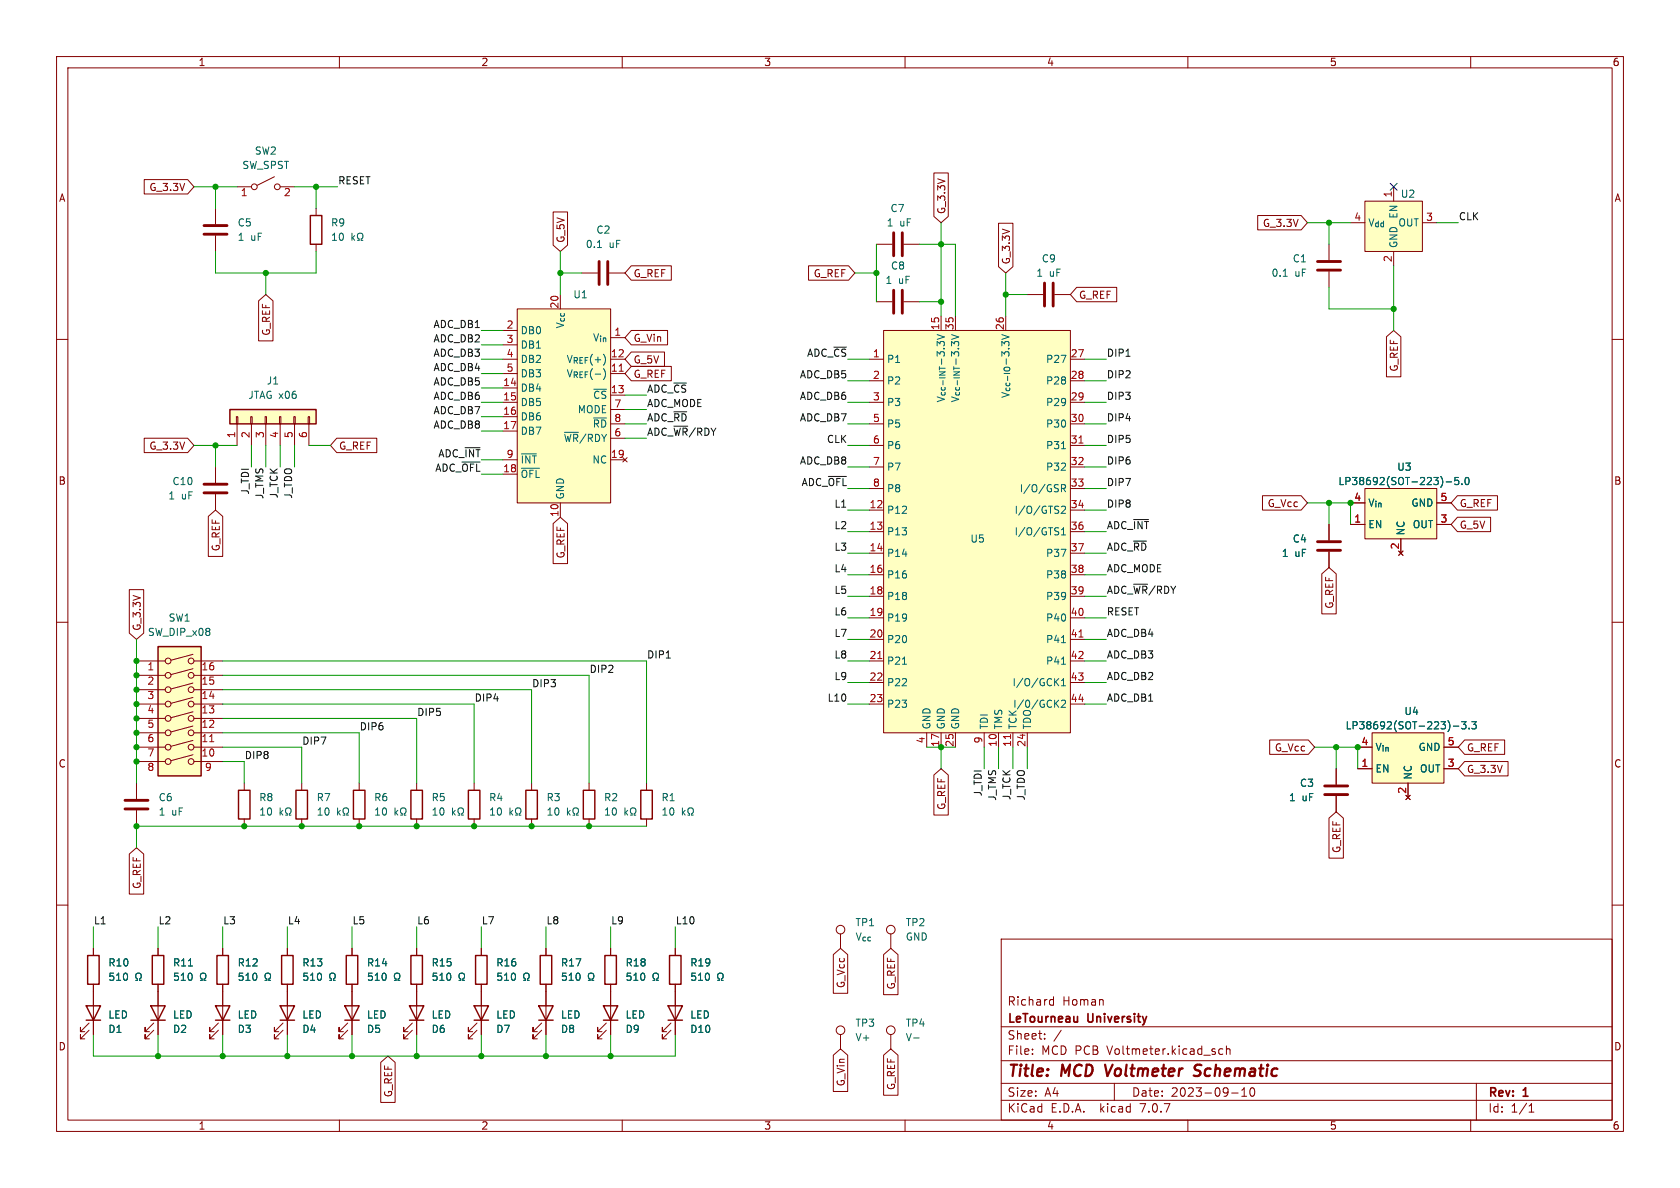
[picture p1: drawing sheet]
<svg xmlns="http://www.w3.org/2000/svg" width="297mm" height="210mm" viewBox="0 0 297 210" stroke-linecap="round" stroke-linejoin="round" font-family="sans-serif">
<g fill="none" stroke="#840000" stroke-width=".18">
<path d="M10 10h277v190h-277zM12 12h273v186h-273zM60 10v2M110 10v2M160 10v2M210 10v2M260 10v2M25.5 31.7h7.7l1.1 1.3-1.1 1.3h-7.7zM38.1 36.8v2.8M41.9 33h2.5M48.5 31.2l-3 1.6M49.5 33h2.6"/>
<path d="M55.9 36.8v1.3M97.8 37.5h2.5v5.8l-1.2 1.2-1.3-1.2zM165.1 30.6h2.5v7.7l-1.2 1.1-1.3-1.1zM176.5 39.5h2.6v7.6l-1.3 1.2-1.3-1.2zM222.3 38.1h7.7l1.1 1.3-1.1 1.2h-7.7zM238.8 39.4h2.5M241.3 35.6h10.2v8.9h-10.2zM246.4 33v2.6M251.5 39.4h2.5M10 60h2M38.1 41.7v2.8M45.7 53.2l1.3-1.1 1.3 1.1v7.1h-2.6z"/>
<path d="M55.9 43.2v1.3M88.9 58.4h2.5M91.4 54.6h16.5v34.3h-16.5zM99.1 52.1v2.5M102.9 48.3h2.8M107.7 48.3h2.8M107.9 59.7h2.6M111.6 58.4h6.4v2.6h-6.4l-1.1-1.3zM111.6 47h7.1v2.5h-7.1l-1.1-1.2zM142.9 47h7.1l1.1 1.3-1.1 1.2h-7.1zM154.9 43.2h2.8M154.9 53.3h2.8"/>
<path d="M156.2 58.4h33v71.1h-33zM159.8 43.2h2.8M159.8 53.3h2.8M166.4 55.9v2.5M168.9 55.9v2.5M177.8 55.9v2.5M181.6 52.1h2.8M186.4 52.1h2.8M190.3 50.8h7.1v2.5h-7.1l-1.1-1.2zM234.9 43.2v2.8M234.9 48v2.8M245.1 59.5l1.3-1.1 1.3 1.1v7.1h-2.6z"/>
<path d="M246.4 44.5v2.5M285 60h2M25.5 77.5h7.7l1.1 1.2-1.1 1.3h-7.7zM41.8 73.7h.2v1.2h-.2zM41.9 74.9v3.8M44.3 73.7h.3v1.2h-.3zM44.4 74.9v3.8M46.9 73.7h.2v1.2h-.2zM47 74.9v3.8M49.4 73.7h.3v1.2h-.3zM49.5 74.9v3.8M51.9 73.7h.3v1.2h-.3z"/>
<path d="M52.1 74.9v3.8M54.5 73.7h.2v1.2h-.2zM54.6 74.9v3.8M59.5 77.5h7.1v2.5h-7.1l-1.1-1.3zM88.9 63.5h2.5M88.9 71.1h2.5M88.9 66h2.5M88.9 68.6h2.5M88.9 73.7h2.5M88.9 76.2h2.5M88.9 61h2.5M107.9 63.5h2.6"/>
<path d="M107.9 74.9h2.6M107.9 66h2.6M107.9 69.9h2.6M107.9 77.5h2.6M107.9 72.4h2.6M111.6 64.8h7.1v2.5h-7.1l-1.1-1.3zM111.6 62.2h5.9v2.6h-5.9l-1.1-1.3zM153.7 63.5h2.5M153.7 67.3h2.5M153.7 71.1h2.5M153.7 74.9h2.5M153.7 78.7h2.5"/>
<path d="M189.2 63.5h2.6M189.2 67.3h2.6M189.2 71.1h2.6M189.2 74.9h2.6M189.2 78.7h2.6M36.8 91.3l1.3-1.1 1.3 1.1v7.1h-2.6zM38.1 82.6v2.7M38.1 87.4v2.8M88.9 83.8h2.5M88.9 81.3h2.5M97.8 92.6l1.3-1.2 1.2 1.2v7h-2.5zM99.1 88.9v2.5"/>
<path d="M107.9 81.3h2.6M110.1 80.9l.8 .8M110.9 80.9l-.8 .8M153.7 90.2h2.5M153.7 94h2.5M153.7 97.8h2.5M153.7 82.6h2.5M153.7 86.4h2.5M189.2 90.2h2.6M189.2 94h2.6M189.2 97.8h2.6M189.2 82.6h2.6"/>
<path d="M189.2 86.4h2.6M223.2 87.6h6.8l1.1 1.3-1.1 1.3h-6.8zM234.9 92.7v2.8M234.9 97.5v2.8M238.8 92.7h2.5M238.8 88.9h2.5M241.3 86.4h12.7v8.9h-12.7zM247.3 97.4l.7 .8M247.6 95.3v2.5M248 97.4l-.7 .8M254 92.7h2.5M254 88.9h2.5"/>
<path d="M257.7 87.6h7v2.6h-7l-1.2-1.3zM257.7 91.4h5.8v2.6h-5.8l-1.2-1.3zM10 110h2M22.9 104.2h2.5v7.7l-1.3 1.1-1.2-1.1zM24.1 116.8h5.1M24.1 119.4h5.1M34.1 118.2l-3.9 1.1M34.1 115.7l-3.9 1M34.3 116.8h5.1M34.3 119.4h5.1M153.7 116.8h2.5M153.7 101.6h2.5"/>
<path d="M153.7 105.4h2.5M153.7 109.2h2.5M153.7 113h2.5M189.2 116.8h2.6M189.2 101.6h2.6M189.2 105.4h2.6M189.2 109.2h2.6M189.2 113h2.6M233.7 101.4l1.2-1.1 1.3 1.1v7.1h-2.5zM285 110h2M24.1 132.1h5.1M24.1 129.5h5.1"/>
<path d="M24.1 127h5.1M24.1 124.5h5.1M24.1 121.9h5.1M24.1 134.6h5.1M24.1 138.4v2.8M34.1 133.4l-3.9 1.1M34.1 130.9l-3.9 1M34.1 128.3l-3.9 1.1M34.1 125.8l-3.9 1.1M34.1 123.3l-3.9 1M34.1 120.8l-3.9 1M34.3 132.1h5.1"/>
<path d="M34.3 129.5h5.1M34.3 127h5.1M34.3 124.5h5.1M34.3 121.9h5.1M34.3 134.6h5.1M43.2 138.4v1.3M53.3 138.4v1.3M63.5 138.4v1.3M73.7 138.4v1.3M83.8 138.4v1.3M94 138.4v1.3M104.1 138.4v1.3"/>
<path d="M114.3 138.4v1.3M153.7 124.5h2.5M153.7 120.7h2.5M163.8 129.5v2.6M165.1 137l1.3-1.1 1.2 1.1v7.1h-2.5zM166.4 129.5v2.6M168.9 129.5v2.6M174 129.5v2.6M176.5 129.5v2.6M179.1 129.5v2.6M181.6 129.5v2.6M189.2 124.5h2.6"/>
<path d="M189.2 120.7h2.6M224.5 130.8h6.8l1.1 1.3-1.1 1.3h-6.8zM236.2 135.9v2.8M240 132.1h2.6M240 135.9h2.6M242.6 129.5h12.7v8.9h-12.7zM248.9 138.4v2.6M255.3 132.1h2.5M255.3 135.9h2.5M258.9 134.6h7.7v2.6h-7.7l-1.1-1.3zM258.9 130.8h7.1v2.6h-7.1l-1.1-1.3zM10 160h2"/>
<path d="M22.9 151l1.2-1.1 1.3 1.1v7.1h-2.5zM24.1 143.3v2.8M43.2 144.8v1.3M53.3 144.8v1.3M63.5 144.8v1.3M73.7 144.8v1.3M83.8 144.8v1.3M94 144.8v1.3M104.1 144.8v1.3M114.3 144.8v1.3M234.9 144.6l1.3-1.1 1.3 1.1v7.1h-2.6zM236.2 140.7v2.8"/>
<path d="M248.5 140.6l.8 .8M249.3 140.6l-.8 .8M285 160h2M16.5 167.6v1.3M16.5 174v8.9M27.9 167.6v1.3M27.9 174v8.9M39.4 167.6v1.3M39.4 174v8.9M50.8 167.6v1.3M50.8 174v8.9M62.2 167.6v1.3"/>
<path d="M62.2 174v8.9M73.7 167.6v1.3M73.7 174v8.9M85.1 167.6v1.3M85.1 174v8.9M96.5 167.6v1.3M96.5 174v8.9M107.9 167.6v1.3M107.9 174v8.9M119.4 167.6v1.3M119.4 174v8.9M147.3 168.8l1.3-1.2 1.3 1.2v6.8h-2.6z"/>
<path d="M148.6 165.1v2.5M156.2 168.8l1.3-1.2 1.3 1.2v7h-2.6zM157.5 165.1v2.5M177 166h108v32h-108zM185.7 177.6h.5M185.7 176.8h.5M186.2 176.2v1.5M15.7 182.1l-1.5 1.5v-.7v.7h.8M15.7 180.8l-1.5 1.6v-.8v.8h.8M27.2 182.1l-1.5 1.5v-.7v.7h.7M27.2 180.8l-1.5 1.6v-.8v.8h.7M38.6 182.1l-1.5 1.5v-.7v.7h.7"/>
<path d="M38.6 180.8l-1.5 1.6v-.8v.8h.7M50 182.1l-1.5 1.5v-.7v.7h.8M50 180.8l-1.5 1.6v-.8v.8h.8M60 198v2M61.5 182.1l-1.6 1.5v-.7v.7h.8M61.5 180.8l-1.6 1.6v-.8v.8h.8M67.3 187.8l1.3-1.1 1.3 1.1v7.1h-2.6zM72.9 182.1l-1.5 1.5v-.7v.7h.7M72.9 180.8l-1.5 1.6v-.8v.8h.7M84.3 182.1l-1.5 1.5v-.7v.7h.8M84.3 180.8l-1.5 1.6v-.8v.8h.8M95.8 182.1l-1.6 1.5v-.7v.7h.8"/>
<path d="M95.8 180.8l-1.6 1.6v-.8v.8h.8M107.2 182.1l-1.5 1.5v-.7v.7h.7M107.2 180.8l-1.5 1.6v-.8v.8h.7M110 198v2M118.6 182.1l-1.5 1.5v-.7v.7h.8M118.6 180.8l-1.5 1.6v-.8v.8h.8M147.3 186.5l1.3-1.1 1.3 1.1v6.4h-2.6zM148.6 182.9v2.5M156.2 186.5l1.3-1.1 1.3 1.1v7.1h-2.6zM157.5 182.9v2.5M160 198v2M177 194.5h108"/>
<path d="M177 191.5h108M177 187.5h108M177 181.5h108M182.5 186.3v.1M182.5 185.5v.1M184.7 183.6v.1M184.7 182.8v.1M187.6 182.1l-1.3 2M197 191.5v3M210 198v2M216.2 185.5l-.5-.1-.2 .3v.4l.1 .2h.6M216.8 185.5l.2-.1 .4 .1 .1 .9"/>
<path d="M216.8 184.9v1.5M217.7 193.2h1.2M219.5 193.8h.9M219.5 192.7l.5-.4v1.5M221.2 192.4l.1-.1a.81 .81 0 0 1 .6 .6 .81 .81 0 0 1-.3 .8l-.1 .1a.81 .81 0 0 1-.6-.6 .81 .81 0 0 1 .3-.8zM260 198v2M261 191.5v6.5M270.3 196.6h.9M270.3 195.5l.4-.4v1.5"/>
<circle cx="45" cy="33" r=".51"/>
<circle cx="49" cy="33" r=".51"/>
<circle cx="29.7" cy="119.4" r=".51"/>
<circle cx="29.7" cy="116.8" r=".51"/>
<circle cx="33.8" cy="116.8" r=".51"/>
<circle cx="33.8" cy="119.4" r=".51"/>
<circle cx="29.7" cy="124.5" r=".51"/>
<circle cx="29.7" cy="121.9" r=".51"/>
<circle cx="29.7" cy="127" r=".51"/>
<circle cx="29.7" cy="134.6" r=".51"/>
<circle cx="29.7" cy="129.5" r=".51"/>
<circle cx="29.7" cy="132.1" r=".51"/>
<circle cx="33.8" cy="124.5" r=".51"/>
<circle cx="33.8" cy="121.9" r=".51"/>
<circle cx="33.8" cy="127" r=".51"/>
<circle cx="33.8" cy="134.6" r=".51"/>
<circle cx="33.8" cy="132.1" r=".51"/>
<circle cx="33.8" cy="129.5" r=".51"/>
<circle cx="148.6" cy="164.3" r=".76"/>
<circle cx="157.5" cy="164.3" r=".76"/>
<circle cx="148.6" cy="182.1" r=".76"/>
<circle cx="157.5" cy="182.1" r=".76"/>
</g>
<path d="M195.4 188.2l.4 2M212.1 190a.85 .85 0 0 1-1.1 .1M212.1 188.2l-.7 .1a.46 .46 0 0 0-.2 .5 .46 .46 0 0 0 .3 .4l.6 .2" fill="none" stroke="#840000" stroke-width=".4"/>
<g fill="none" stroke="#840000" stroke-width=".25">
<path d="M54.9 38.1h2v5.1h-2zM40.6 72.4h15.3v2.5h-15.3zM27.9 114.3h7.7v22.9h-7.7zM42.2 139.7h2v5.1h-2zM52.3 139.7h2.1v5.1h-2.1zM62.5 139.7h2v5.1h-2zM72.6 139.7h2.1v5.1h-2.1zM82.8 139.7h2v5.1h-2zM93 139.7h2v5.1h-2zM103.1 139.7h2.1v5.1h-2.1zM113.3 139.7h2v5.1h-2zM15.2 177.8h2.6l-1.3 2.5z"/>
<path d="M15.5 168.9h2v5.1h-2zM26.7 177.8h2.5l-1.3 2.5zM26.9 168.9h2.1v5.1h-2.1zM38.1 177.8h2.5l-1.2 2.5zM38.4 168.9h2v5.1h-2zM49.5 177.8h2.6l-1.3 2.5zM49.8 168.9h2v5.1h-2zM61 177.8h2.5l-1.3 2.5zM61.2 168.9h2v5.1h-2zM72.4 177.8h2.5l-1.2 2.5zM72.6 168.9h2.1v5.1h-2.1zM83.8 177.8h2.6l-1.3 2.5z"/>
<path d="M84.1 168.9h2v5.1h-2zM95.2 177.8h2.6l-1.3 2.5zM95.5 168.9h2v5.1h-2zM106.7 177.8h2.5l-1.3 2.5zM106.9 168.9h2.1v5.1h-2.1zM118.1 177.8h2.5l-1.2 2.5zM118.4 168.9h2v5.1h-2zM15.2 180.3h2.6M26.7 180.3h2.5M38.1 180.3h2.5M49.5 180.3h2.6M61 180.3h2.5"/>
<path d="M72.4 180.3h2.5M83.8 180.3h2.6M95.2 180.3h2.6M106.7 180.3h2.5M118.1 180.3h2.5"/>
</g>
<g fill="none" stroke="#006464" stroke-width=".18">
<path d="M62.2 41.2v1.3M62.3 42l.4 .5M62.7 41.6l-.5 .5M63.2 42.5h.3v-.3a.54 .54 0 0 1-.3-.7 .54 .54 0 0 1 .8-.2 .58 .58 0 0 1-.1 .9v.3h.3M105.6 43.8h.7M226.9 48.8h.7M187.7 79.3h.7M92.2 82.8h3.2M92.2 80.2h2.6M186.9 94l.3 .2-.3 .4M187 93.3l.2 .1M187.7 86.3h.6l.1-.2-.1-.3-.6-.1v1.2"/>
<path d="M187.7 89.6l.4-.1 .3 .3-.8 .9h.8M187.7 94.6h.7M187.7 93.7l.3-.4v1.3M188 86.3l.4 .6M255.7 85.2h.9M257.8 84.4h-.6v.6l.2-.1h.4l.1 .2-.1 .4-.1 .2-.5-.2M258.4 85.5v.2M259.1 84.5l.2-.1a.68 .68 0 0 1 .4 .6 .68 .68 0 0 1-.4 .7l-.2-.2-.1-.3zM159.5 117.4h.8M187.2 120l-.8 .7M187.7 117.4h.7M187.7 113.6h.7"/>
<path d="M186.6 120.5l.6 .7M186.6 124.3l.6 .7M187.2 123.8l-.8 .7M187.7 123.9l.4-.1 .3 .3-.8 .9h.8M187.7 120.3l.3-.3v1.2M187.7 121.2h.7M256.9 128.4h1M258.4 127.6h.8l-.5 .5 .4 .1v.5l-.2 .1-.5-.1M259.7 128.7v.1M260.2 127.6h.8l-.4 .5 .3 .1v.5l-.2 .1-.5-.1M49.5 142.8v1.3M49.6 143.6l.4 .5"/>
<path d="M50 143.2l-.5 .5M50.5 144.1h.3v-.3a.54 .54 0 0 1-.3-.7 .54 .54 0 0 1 .8-.2 .58 .58 0 0 1-.1 .9v.3h.3M59.7 142.8v1.3M59.8 143.6l.4 .5M60.2 143.2l-.5 .5M60.6 144.1h.4v-.3a.54 .54 0 0 1-.3-.7 .54 .54 0 0 1 .7-.2 .58 .58 0 0 1-.1 .9v.3h.3M69.8 142.8v1.3M70 143.6l.3 .5M70.3 143.2l-.5 .5M70.8 144.1h.3v-.3a.54 .54 0 0 1-.3-.7 .54 .54 0 0 1 .8-.2 .58 .58 0 0 1-.1 .9v.3h.3M80 142.8v1.3M80.1 143.6l.4 .5"/>
<path d="M80.5 143.2l-.5 .5M81 144.1h.3v-.3a.54 .54 0 0 1-.3-.7 .54 .54 0 0 1 .8-.2 .58 .58 0 0 1-.2 .9v.3h.3M90.2 142.8v1.3M90.3 143.6l.3 .5M90.6 143.2l-.4 .5M91.1 144.1h.3v-.3a.54 .54 0 0 1-.2-.7 .54 .54 0 0 1 .7-.2 .58 .58 0 0 1-.1 .9v.3h.3M100.3 142.8v1.3M100.4 143.6l.4 .5M100.8 143.2l-.5 .5M101.3 144.1h.3v-.3a.54 .54 0 0 1-.3-.7 .54 .54 0 0 1 .8-.2 .58 .58 0 0 1-.1 .9v.3h.3M110.5 142.8v1.3M110.6 143.6l.4 .5"/>
<path d="M111 143.2l-.5 .5M111.4 144.1h.4v-.3a.54 .54 0 0 1-.3-.7 .54 .54 0 0 1 .7-.2 .58 .58 0 0 1-.1 .9v.3h.3M120.6 142.8v1.3M120.8 143.6l.3 .5M121.1 143.2l-.5 .5M121.6 144.1h.3v-.3a.54 .54 0 0 1-.3-.7 .54 .54 0 0 1 .8-.2 .58 .58 0 0 1-.1 .9v.3h.3M24 173.3h.3v-.2a.54 .54 0 0 1-.3-.8 .54 .54 0 0 1 .8-.2 .58 .58 0 0 1-.1 1v.2h.3M33.3 170.8h.7M35.4 173.3h.3v-.2a.54 .54 0 0 1-.2-.8 .54 .54 0 0 1 .7-.2 .58 .58 0 0 1-.1 1v.2h.3M46.9 173.3h.3v-.2a.54 .54 0 0 1-.3-.8 .54 .54 0 0 1 .7-.2 .58 .58 0 0 1-.1 1v.2h.3M58.3 173.3h.3v-.2a.54 .54 0 0 1-.3-.8 .54 .54 0 0 1 .8-.2 .58 .58 0 0 1-.1 1v.2h.3M69.7 173.3h.3v-.2a.54 .54 0 0 1-.2-.8 .54 .54 0 0 1 .7-.2 .58 .58 0 0 1-.1 1v.2h.3"/>
<path d="M81.1 173.3h.4v-.2a.54 .54 0 0 1-.3-.8 .54 .54 0 0 1 .7-.2 .58 .58 0 0 1-.1 1v.2h.3M92.6 173.3h.3v-.2a.54 .54 0 0 1-.3-.8 .54 .54 0 0 1 .8-.2 .58 .58 0 0 1-.2 1v.2h.3M104 173.3h.3v-.2a.54 .54 0 0 1-.3-.8 .54 .54 0 0 1 .8-.2 .58 .58 0 0 1-.1 1v.2h.3M115.4 173.3h.3v-.2a.54 .54 0 0 1-.2-.8 .54 .54 0 0 1 .7-.2 .58 .58 0 0 1-.1 1v.2h.3M126.9 173.3h.3v-.2a.54 .54 0 0 1-.3-.8 .54 .54 0 0 1 .8-.2 .58 .58 0 0 1-.2 1v.2h.3M161.5 183.5h1"/>
</g>
<g fill="none" stroke="#840000" stroke-width=".51">
<path d="M36.1 39.9h4M36.1 41.4h4M105.9 46.2v4.1M107.4 46.2v4.1M158 41.1v4.1M158 51.3v4.1M159.5 41.1v4.1M159.5 51.3v4.1M184.7 50v4.1M186.2 50v4.1M232.9 47.8h4.1M232.9 46.2h4.1"/>
<path d="M36.1 87.1h4M36.1 85.6h4M232.9 95.8h4.1M232.9 97.3h4.1M234.2 138.9h4.1M22.1 143h4.1M22.1 141.5h4.1M234.2 140.5h4.1"/>
</g>
<g fill="#ffffc2" stroke="#ffffc2" stroke-width=".18">
<path d="M241.3 35.6h10.2v8.9h-10.2z"/>
<path d="M241.3 86.4h12.7v8.9h-12.7z"/>
<path d="M27.9 114.3h7.7v22.9h-7.7z"/>
<path d="M242.6 129.5h12.7v8.9h-12.7z"/>
<path d="M156.2 58.4h33v71.1h-33z"/>
<path d="M40.6 72.4h15.3v2.5h-15.3z"/>
<path d="M91.4 54.6h16.5v34.3h-16.5z"/>
</g>
<path d="M109.5 65.6h.7M190.7 78.3h.8M155.2 116.4h.7M190.7 112.6h.8M37.1 131.1h.7M178.7 129.8v.8" fill="none" stroke="#a90000" stroke-width=".18"/>
<path d="M199.1 63h.7M81.7 81.7h3.2M146.4 84.2h3.2M117.8 116.3h.7" fill="none" stroke="#0f0f0f" stroke-width=".18"/>
<g fill="none" stroke="#009600" stroke-width=".18">
<path d="M34.3 33h7.6M38.1 33v3.8M52.1 33h7.6M55.9 33v3.8M166.4 39.4v16.5M231.1 39.4h7.7M234.9 39.4v3.8M254 39.4h3.8M38.1 44.5v3.8h17.8v-3.8M47 48.3v3.8M85.1 58.4h3.8M99.1 48.3h3.8"/>
<path d="M99.1 44.5v7.6M151.1 48.3h3.8M154.9 43.2v10.1M162.6 43.2h6.3v12.7M162.6 53.3h3.8M177.8 48.3v7.6M177.8 52.1h3.8M234.9 50.8v3.8h11.5M246.4 47v11.4M34.3 78.7h7.6M38.1 78.7v3.9M44.4 78.7v3.9"/>
<path d="M47 78.7v3.9M49.5 78.7v3.9M52.1 78.7v3.9M54.6 78.7h3.8M85.1 63.5h3.8M85.1 71.1h3.8M85.1 66h3.8M85.1 73.7h3.8M85.1 68.6h3.8M85.1 76.2h3.8M85.1 61h3.8M110.5 74.9h3.8"/>
<path d="M110.5 72.4h3.8M110.5 69.9h3.8M110.5 77.5h3.8M149.9 78.7h3.8M149.9 63.5h3.8M149.9 67.3h3.8M149.9 71.1h3.8M149.9 74.9h3.8M191.8 78.7h3.8M191.8 63.5h3.8M191.8 67.3h3.8M191.8 71.1h3.8"/>
<path d="M191.8 74.9h3.8M85.1 81.3h3.8M85.1 83.8h3.8M149.9 82.6h3.8M149.9 90.2h3.8M149.9 86.4h3.8M149.9 94h3.8M149.9 97.8h3.8M191.8 82.6h3.8M191.8 90.2h3.8M191.8 86.4h3.8M191.8 94h3.8"/>
<path d="M191.8 97.8h3.8M231.1 88.9h7.7v3.8M234.9 88.9v3.8M24.1 113v25.4M39.4 116.8h74.9v21.6M39.4 119.4h64.7v19M149.9 101.6h3.8M149.9 105.4h3.8M149.9 113h3.8M149.9 109.2h3.8M149.9 116.8h3.8M191.8 101.6h3.8"/>
<path d="M191.8 105.4h3.8M191.8 113h3.8M191.8 109.2h3.8M191.8 116.8h3.8M39.4 127h34.3v11.4M39.4 124.5h44.4v13.9M39.4 134.6h3.8v3.8M39.4 132.1h13.9v6.3M39.4 129.5h24.1v8.9M39.4 121.9h54.6v16.5M149.9 124.5h3.8M149.9 120.7h3.8"/>
<path d="M163.8 132.1h5.1M166.4 132.1v3.8M174 132.1v3.8M176.5 132.1v3.8M179.1 132.1v3.8M181.6 132.1v3.8M191.8 124.5h3.8M191.8 120.7h3.8M232.4 132.1h7.6v3.8M236.2 132.1v3.8M114.3 146.1h-90.2v3.8M16.5 163.8v3.8"/>
<path d="M27.9 163.8v3.8M39.4 163.8v3.8M50.8 163.8v3.8M62.2 163.8v3.8M73.7 163.8v3.8M85.1 163.8v3.8M96.5 163.8v3.8M107.9 163.8v3.8M119.4 163.8v3.8M16.5 182.9v3.8h102.9v-3.8M27.9 182.9v3.8M39.4 182.9v3.8"/>
<path d="M50.8 182.9v3.8M62.2 182.9v3.8M73.7 182.9v3.8M85.1 182.9v3.8M96.5 182.9v3.8M107.9 182.9v3.8"/>
</g>
<path d="M245.8 32.4l1.2 1.2M247 32.4l-1.2 1.2" fill="none" stroke="#000084" stroke-width=".18"/>
<g fill="#009600" stroke="#009600" stroke-width=".18">
<circle cx="234.9" cy="39.4" r=".46"/>
<circle cx="246.4" cy="54.6" r=".46"/>
<circle cx="166.4" cy="132.1" r=".46"/>
<circle cx="94" cy="146.1" r=".46"/>
<circle cx="234.9" cy="88.9" r=".46"/>
<circle cx="236.2" cy="132.1" r=".46"/>
<circle cx="240" cy="132.1" r=".46"/>
<circle cx="238.8" cy="88.9" r=".46"/>
<circle cx="99.1" cy="48.3" r=".46"/>
<circle cx="166.4" cy="53.3" r=".46"/>
<circle cx="166.4" cy="43.2" r=".46"/>
<circle cx="177.8" cy="52.1" r=".46"/>
<circle cx="154.9" cy="48.3" r=".46"/>
<circle cx="85.1" cy="186.7" r=".46"/>
<circle cx="96.5" cy="186.7" r=".46"/>
<circle cx="104.1" cy="146.1" r=".46"/>
<circle cx="107.9" cy="186.7" r=".46"/>
<circle cx="24.1" cy="116.8" r=".46"/>
<circle cx="38.1" cy="78.7" r=".46"/>
<circle cx="24.1" cy="124.5" r=".46"/>
<circle cx="24.1" cy="119.4" r=".46"/>
<circle cx="24.1" cy="121.9" r=".46"/>
<circle cx="24.1" cy="132.1" r=".46"/>
<circle cx="24.1" cy="127" r=".46"/>
<circle cx="24.1" cy="129.5" r=".46"/>
<circle cx="24.1" cy="134.6" r=".46"/>
<circle cx="24.1" cy="146.1" r=".46"/>
<circle cx="43.2" cy="146.1" r=".46"/>
<circle cx="63.5" cy="146.1" r=".46"/>
<circle cx="83.8" cy="146.1" r=".46"/>
<circle cx="73.7" cy="146.1" r=".46"/>
<circle cx="53.3" cy="146.1" r=".46"/>
<circle cx="38.1" cy="33" r=".46"/>
<circle cx="47" cy="48.3" r=".46"/>
<circle cx="55.9" cy="33" r=".46"/>
<circle cx="27.9" cy="186.7" r=".46"/>
<circle cx="39.4" cy="186.7" r=".46"/>
<circle cx="62.2" cy="186.7" r=".46"/>
<circle cx="50.8" cy="186.7" r=".46"/>
<circle cx="73.7" cy="186.7" r=".46"/>
</g>
<g font-size="2.8" fill="#840000">
<text x="178" y="190.9">Title:</text>
<text x="187.7" y="190.9">MCD</text>
<text x="196.3" y="190.9">Voltmeter</text>
<text x="212.8" y="190.9">Schematic</text>
</g>
<g font-size="2.1" fill="#840000">
<text x="178" y="178">Richard</text>
<text x="187.8" y="178">Homan</text>
<text x="178" y="184">Sheet:</text>
<text x="178" y="181.2">LeTourneau</text>
<text x="192.4" y="181.2">University</text>
<text x="178" y="186.7">File:</text>
<text x="184.1" y="186.7">MCD PCB</text>
<text x="195.9" y="186.7">Voltmeter.kicad_sch</text>
<text x="178" y="196.9">KiCad</text>
<text x="178" y="194.1">Size:</text>
<text x="184.7" y="194.1">A4</text>
<text x="185.7" y="196.9">E.D.A.</text>
<text x="194.6" y="196.9">kicad</text>
<text x="200" y="194.1">Date:</text>
<text x="201.8" y="196.9">7.0.7</text>
<text x="207" y="194.1">2023-09-10</text>
<text x="263" y="194.3">Rev:</text>
<text x="263" y="196.9">Id:</text>
<text x="267.1" y="196.9">1/1</text>
<text x="269.4" y="194.3">1</text>
</g>
<g font-size="1.8" fill="#840000">
<text x="35" y="11.9">1</text>
<text x="85" y="11.9">2</text>
<text x="135" y="11.9">3</text>
<text x="185" y="11.9">4</text>
<text x="235" y="11.9">5</text>
<text x="285" y="11.9">6</text>
<text x="10.3" y="35.9">A</text>
<text x="26.3" y="34">G_3.3V</text>
<text x="285.3" y="35.9">A</text>
<text x="167.3" y="37.9" transform="rotate(-90 167.3 37.9)">G_3.3V</text>
<text x="223.2" y="40.3">G_3.3V</text>
<text x="100" y="43" transform="rotate(-90 100 43)">G_5V</text>
<text x="178.8" y="46.8" transform="rotate(-90 178.8 46.8)">G_3.3V</text>
<text x="111.9" y="49.2">G_REF</text>
<text x="143.8" y="49.2">G_REF</text>
<text x="190.7" y="53">G_REF</text>
<text x="47.9" y="59.4" transform="rotate(-90 47.9 59.4)">G_REF</text>
<text x="111.9" y="60.6">G_Vin</text>
<text x="111.9" y="64.5">G_5V</text>
<text x="247.3" y="65.8" transform="rotate(-90 247.3 65.8)">G_REF</text>
<text x="111.9" y="67">G_REF</text>
<text x="26.3" y="79.7">G_3.3V</text>
<text x="59.8" y="79.7">G_REF</text>
<text x="10.3" y="85.9">B</text>
<text x="224" y="89.9">G_Vcc</text>
<text x="258" y="89.9">G_REF</text>
<text x="285.3" y="85.9">B</text>
<text x="258" y="93.7">G_5V</text>
<text x="39.1" y="97.5" transform="rotate(-90 39.1 97.5)">G_REF</text>
<text x="100" y="98.8" transform="rotate(-90 100 98.8)">G_REF</text>
<text x="235.9" y="107.7" transform="rotate(-90 235.9 107.7)">G_REF</text>
<text x="25.1" y="111.6" transform="rotate(-90 25.1 111.6)">G_3.3V</text>
<text x="10.3" y="135.9">C</text>
<text x="225.3" y="133">G_Vcc</text>
<text x="259.2" y="136.8">G_3.3V</text>
<text x="259.2" y="133">G_REF</text>
<text x="285.3" y="135.9">C</text>
<text x="167.3" y="143.3" transform="rotate(-90 167.3 143.3)">G_REF</text>
<text x="237.2" y="150.9" transform="rotate(-90 237.2 150.9)">G_REF</text>
<text x="25.1" y="157.2" transform="rotate(-90 25.1 157.2)">G_REF</text>
<text x="149.5" y="174.8" transform="rotate(-90 149.5 174.8)">G_Vcc</text>
<text x="158.4" y="175" transform="rotate(-90 158.4 175)">G_REF</text>
<text x="10.3" y="185.9">D</text>
<text x="285.3" y="185.9">D</text>
<text x="69.5" y="194.1" transform="rotate(-90 69.5 194.1)">G_REF</text>
<text x="149.5" y="192.1" transform="rotate(-90 149.5 192.1)">G_Vin</text>
<text x="158.4" y="192.8" transform="rotate(-90 158.4 192.8)">G_REF</text>
<text x="35" y="199.9">1</text>
<text x="85" y="199.9">2</text>
<text x="135" y="199.9">3</text>
<text x="185" y="199.9">4</text>
<text x="235" y="199.9">5</text>
<text x="285" y="199.9">6</text>
</g>
<g font-size="1.8" fill="#006464">
<text x="45" y="27.5">SW2</text>
<text x="42.7" y="30.1">SW_SPST</text>
<text x="247.5" y="35.2">U2</text>
<text x="41.9" y="40.2">C5</text>
<text x="58.4" y="40.2">R9</text>
<text x="105.3" y="41.5">C2</text>
<text x="156.7" y="40.2">1</text>
<text x="157.3" y="37.7">C7</text>
<text x="159" y="40.2">uF</text>
<text x="241.8" y="40.2">V_{dd}OUT</text>
<text x="247.2" y="38.8" transform="rotate(-90 247.2 38.8)">EN</text>
<text x="41.9" y="42.8">1</text>
<text x="44.3" y="42.8">uF</text>
<text x="58.4" y="42.8">10</text>
<text x="103.5" y="44">0.1</text>
<text x="107.7" y="44">uF</text>
<text x="157.4" y="47.9">C8</text>
<text x="184.1" y="46.6">C9</text>
<text x="228.4" y="46.6">C1</text>
<text x="247.2" y="43.9" transform="rotate(-90 247.2 43.9)">GND</text>
<text x="101.3" y="52.9">U1</text>
<text x="156.4" y="50.4">1</text>
<text x="158.8" y="50.4">uF</text>
<text x="183.1" y="49.1">1</text>
<text x="185.5" y="49.1">uF</text>
<text x="224.7" y="49.1">0.1</text>
<text x="228.9" y="49.1">uF</text>
<text x="91.9" y="59.3">DB0</text>
<text x="99.9" y="58.2" transform="rotate(-90 99.9 58.2)">V_{cc}</text>
<text x="91.9" y="61.8">DB1</text>
<text x="91.9" y="64.4">DB2</text>
<text x="100.1" y="64.4">V_{REF}(+)</text>
<text x="104.7" y="60.6">V_{in}</text>
<text x="156.7" y="64.4">P1</text>
<text x="184.8" y="64.4">P27</text>
<text x="43.8" y="70.7">JTAG x06</text>
<text x="47.1" y="68.2">J1</text>
<text x="91.9" y="69.4">DB4</text>
<text x="91.9" y="72">DB5</text>
<text x="91.9" y="66.9">DB3</text>
<text x="100.1" y="66.9">V_{REF}(-)</text>
<text x="104.8" y="70.7">~{CS}</text>
<text x="156.7" y="68.2">P2</text>
<text x="156.7" y="72">P3</text>
<text x="167.2" y="71.2" transform="rotate(-90 167.2 71.2)">V_{cc-INT}-3.3V</text>
<text x="169.8" y="71.2" transform="rotate(-90 169.8 71.2)">V_{cc-INT}-3.3V</text>
<text x="178.7" y="70.5" transform="rotate(-90 178.7 70.5)">V_{cc-IO}-3.3V</text>
<text x="184.8" y="68.2">P28</text>
<text x="184.8" y="72">P29</text>
<text x="91.9" y="74.5">DB6</text>
<text x="91.9" y="77.1">DB7</text>
<text x="102" y="73.3">MODE</text>
<text x="104.7" y="75.8">~{RD}</text>
<text x="156.7" y="75.8">P5</text>
<text x="184.8" y="75.8">P30</text>
<text x="91.9" y="82.1">~{INT}</text>
<text x="99.6" y="78.3">~{WR}/RDY</text>
<text x="104.6" y="82.1">NC</text>
<text x="156.7" y="79.6">P6</text>
<text x="156.7" y="83.4">P7</text>
<text x="184.8" y="79.6">P31</text>
<text x="184.8" y="83.4">P32</text>
<text x="246.9" y="83.4">U3</text>
<text x="29.7" y="88.5">1</text>
<text x="30.4" y="86">C10</text>
<text x="32" y="88.5">uF</text>
<text x="91.9" y="84.7">~{OFL}</text>
<text x="99.9" y="88.4" transform="rotate(-90 99.9 88.4)">GND</text>
<text x="156.7" y="87.2">P8</text>
<text x="180.2" y="87.2">I/O/GSR</text>
<text x="236.5" y="86">LP38692(SOT-223)-5.0</text>
<text x="241.8" y="89.8">V_{in}</text>
<text x="249.4" y="89.8">GND</text>
<text x="156.7" y="91">P12</text>
<text x="156.7" y="94.8">P13</text>
<text x="179.3" y="91">I/O/GTS2</text>
<text x="179.3" y="94.8">I/O/GTS1</text>
<text x="241.8" y="93.6">EN</text>
<text x="248.5" y="94.7" transform="rotate(-90 248.5 94.7)">NC</text>
<text x="249.7" y="93.6">OUT</text>
<text x="156.7" y="98.7">P14</text>
<text x="171.5" y="96.1">U5</text>
<text x="184.8" y="98.7">P37</text>
<text x="226.5" y="98.7">1</text>
<text x="228.4" y="96.1">C4</text>
<text x="228.9" y="98.7">uF</text>
<text x="156.7" y="102.5">P16</text>
<text x="156.7" y="106.3">P18</text>
<text x="184.8" y="102.5">P38</text>
<text x="184.8" y="106.3">P39</text>
<text x="26.1" y="112.6">SW_DIP_x08</text>
<text x="29.7" y="110.1">SW1</text>
<text x="156.7" y="110.1">P19</text>
<text x="156.7" y="113.9">P20</text>
<text x="184.8" y="110.1">P40</text>
<text x="184.8" y="113.9">P41</text>
<text x="156.7" y="117.7">P21</text>
<text x="184.8" y="117.7">P41</text>
<text x="156.7" y="121.5">P22</text>
<text x="156.7" y="125.3">P23</text>
<text x="178.9" y="121.5">I/O/GCK1</text>
<text x="179" y="125.3">I/0/GCK2</text>
<text x="164.7" y="129" transform="rotate(-90 164.7 129)">GND</text>
<text x="167.2" y="129" transform="rotate(-90 167.2 129)">GND</text>
<text x="169.8" y="129" transform="rotate(-90 169.8 129)">GND</text>
<text x="174.9" y="129" transform="rotate(-90 174.9 129)">TDI</text>
<text x="177.4" y="129" transform="rotate(-90 177.4 129)">TMS</text>
<text x="179.9" y="129" transform="rotate(-90 179.9 129)">TCK</text>
<text x="182.5" y="129" transform="rotate(-90 182.5 129)">TDO</text>
<text x="237.8" y="129.1">LP38692(SOT-223)-3.3</text>
<text x="248.2" y="126.6">U4</text>
<text x="243.1" y="136.8">EN</text>
<text x="243.1" y="132.9">V_{in}</text>
<text x="249.8" y="137.9" transform="rotate(-90 249.8 137.9)">NC</text>
<text x="250.7" y="132.9">GND</text>
<text x="250.9" y="136.8">OUT</text>
<text x="27.9" y="141.8">C6</text>
<text x="45.7" y="141.8">R8</text>
<text x="55.9" y="141.8">R7</text>
<text x="66" y="141.8">R6</text>
<text x="76.2" y="141.8">R5</text>
<text x="86.4" y="141.8">R4</text>
<text x="96.5" y="141.8">R3</text>
<text x="106.7" y="141.8">R2</text>
<text x="116.8" y="141.8">R1</text>
<text x="227.8" y="141.8">1</text>
<text x="229.7" y="139.3">C3</text>
<text x="230.2" y="141.8">uF</text>
<text x="27.9" y="144.4">1</text>
<text x="30.3" y="144.4">uF</text>
<text x="45.7" y="144.4">10</text>
<text x="55.9" y="144.4">10</text>
<text x="66" y="144.4">10</text>
<text x="76.2" y="144.4">10</text>
<text x="86.4" y="144.4">10</text>
<text x="96.5" y="144.4">10</text>
<text x="106.7" y="144.4">10</text>
<text x="116.8" y="144.4">10</text>
<text x="151.1" y="163.9">TP1</text>
<text x="151.1" y="166.5">V_{cc}</text>
<text x="160" y="163.9">TP2</text>
<text x="160" y="166.5">GND</text>
<text x="19.1" y="173.6">510</text>
<text x="19.1" y="171">R10</text>
<text x="30.5" y="173.6">510</text>
<text x="30.5" y="171">R11</text>
<text x="41.9" y="173.6">510</text>
<text x="41.9" y="171">R12</text>
<text x="53.3" y="173.6">510</text>
<text x="53.3" y="171">R13</text>
<text x="64.8" y="173.6">510</text>
<text x="64.8" y="171">R14</text>
<text x="76.2" y="173.6">510</text>
<text x="76.2" y="171">R15</text>
<text x="87.6" y="173.6">510</text>
<text x="87.6" y="171">R16</text>
<text x="99.1" y="173.6">510</text>
<text x="99.1" y="171">R17</text>
<text x="110.5" y="173.6">510</text>
<text x="110.5" y="171">R18</text>
<text x="121.9" y="173.6">510</text>
<text x="121.9" y="171">R19</text>
<text x="19.1" y="182.8">D1</text>
<text x="19.1" y="180.3">LED</text>
<text x="30.5" y="182.8">D2</text>
<text x="30.5" y="180.3">LED</text>
<text x="41.9" y="182.8">D3</text>
<text x="41.9" y="180.3">LED</text>
<text x="53.3" y="182.8">D4</text>
<text x="53.3" y="180.3">LED</text>
<text x="64.8" y="182.8">D5</text>
<text x="64.8" y="180.3">LED</text>
<text x="76.2" y="182.8">D6</text>
<text x="76.2" y="180.3">LED</text>
<text x="87.6" y="182.8">D7</text>
<text x="87.6" y="180.3">LED</text>
<text x="99.1" y="182.8">D8</text>
<text x="99.1" y="180.3">LED</text>
<text x="110.5" y="182.8">D9</text>
<text x="110.5" y="180.3">LED</text>
<text x="121.9" y="180.3">LED</text>
<text x="121.9" y="182.8">D10</text>
<text x="151.1" y="181.7">TP3</text>
<text x="151.1" y="184.3">V+</text>
<text x="160" y="181.7">TP4</text>
<text x="160" y="184.3">V-</text>
</g>
<g font-size="1.8" fill="#a90000">
<text x="42.5" y="35">1</text>
<text x="50.1" y="35">2</text>
<text x="246.1" y="35" transform="rotate(-90 246.1 35)">1</text>
<text x="239.3" y="39.1">4</text>
<text x="252" y="39.1">3</text>
<text x="246.1" y="46.4" transform="rotate(-90 246.1 46.4)">2</text>
<text x="89.5" y="58.2">2</text>
<text x="98.8" y="54.7" transform="rotate(-90 98.8 54.7)">20</text>
<text x="108.5" y="59.4">1</text>
<text x="166.1" y="58.5" transform="rotate(-90 166.1 58.5)">15</text>
<text x="168.7" y="58.5" transform="rotate(-90 168.7 58.5)">35</text>
<text x="177.5" y="58.5" transform="rotate(-90 177.5 58.5)">26</text>
<text x="89.5" y="60.7">3</text>
<text x="89.5" y="63.2">4</text>
<text x="89.5" y="65.8">5</text>
<text x="107.9" y="65.8">11</text>
<text x="107.9" y="63.2">12</text>
<text x="154.2" y="63.2">1</text>
<text x="189.2" y="63.2">27</text>
<text x="88.9" y="68.3">14</text>
<text x="88.9" y="70.9">15</text>
<text x="107.9" y="69.6">13</text>
<text x="154.2" y="67.1">2</text>
<text x="154.2" y="70.9">3</text>
<text x="189.2" y="67.1">28</text>
<text x="189.2" y="70.9">29</text>
<text x="41.7" y="77.5" transform="rotate(-90 41.7 77.5)">1</text>
<text x="44.2" y="77.5" transform="rotate(-90 44.2 77.5)">2</text>
<text x="46.7" y="77.5" transform="rotate(-90 46.7 77.5)">3</text>
<text x="49.3" y="77.5" transform="rotate(-90 49.3 77.5)">4</text>
<text x="51.8" y="77.5" transform="rotate(-90 51.8 77.5)">5</text>
<text x="54.4" y="77.5" transform="rotate(-90 54.4 77.5)">6</text>
<text x="88.9" y="73.4">16</text>
<text x="88.9" y="75.9">17</text>
<text x="108.5" y="77.2">6</text>
<text x="108.5" y="72.1">7</text>
<text x="108.5" y="74.7">8</text>
<text x="154.2" y="74.7">5</text>
<text x="189.2" y="74.7">30</text>
<text x="88.9" y="83.6">18</text>
<text x="89.5" y="81">9</text>
<text x="107.9" y="81">19</text>
<text x="154.2" y="78.5">6</text>
<text x="154.2" y="82.3">7</text>
<text x="189.2" y="78.5">31</text>
<text x="189.2" y="82.3">32</text>
<text x="153.6" y="89.9">12</text>
<text x="154.2" y="86.1">8</text>
<text x="189.2" y="86.1">33</text>
<text x="189.2" y="89.9">34</text>
<text x="239.3" y="88.6">4</text>
<text x="254.6" y="88.6">5</text>
<text x="98.8" y="91.5" transform="rotate(-90 98.8 91.5)">10</text>
<text x="153.6" y="93.7">13</text>
<text x="189.2" y="93.7">36</text>
<text x="239.3" y="92.5">1</text>
<text x="254.6" y="92.5">3</text>
<text x="153.6" y="97.5">14</text>
<text x="153.6" y="101.3">16</text>
<text x="189.2" y="97.5">37</text>
<text x="189.2" y="101.3">38</text>
<text x="247.4" y="97.2" transform="rotate(-90 247.4 97.2)">2</text>
<text x="153.6" y="105.2">18</text>
<text x="189.2" y="105.2">39</text>
<text x="153.6" y="109">19</text>
<text x="153.6" y="112.8">20</text>
<text x="189.2" y="109">40</text>
<text x="189.2" y="112.8">41</text>
<text x="26" y="118.8">1</text>
<text x="35.5" y="118.8">16</text>
<text x="153.6" y="116.6">21</text>
<text x="189.2" y="116.6">42</text>
<text x="26" y="121.4">2</text>
<text x="26" y="123.9">3</text>
<text x="35.5" y="123.9">14</text>
<text x="35.5" y="121.4">15</text>
<text x="153.6" y="120.4">22</text>
<text x="153.6" y="124.2">23</text>
<text x="189.2" y="120.4">43</text>
<text x="189.2" y="124.2">44</text>
<text x="26" y="126.4">4</text>
<text x="26" y="129">5</text>
<text x="26" y="131.5">6</text>
<text x="35.5" y="131.5">11</text>
<text x="35.5" y="129">12</text>
<text x="35.5" y="126.4">13</text>
<text x="163.6" y="131.5" transform="rotate(-90 163.6 131.5)">4</text>
<text x="173.7" y="131.5" transform="rotate(-90 173.7 131.5)">9</text>
<text x="240.6" y="131.8">4</text>
<text x="255.8" y="131.8">5</text>
<text x="26" y="134.1">7</text>
<text x="26" y="136.6">8</text>
<text x="35.5" y="134.1">10</text>
<text x="36.1" y="136.6">9</text>
<text x="166.1" y="132.1" transform="rotate(-90 166.1 132.1)">17</text>
<text x="168.7" y="132.1" transform="rotate(-90 168.7 132.1)">25</text>
<text x="176.3" y="132.1" transform="rotate(-90 176.3 132.1)">10</text>
<text x="178.8" y="132.1" transform="rotate(-90 178.8 132.1)">11</text>
<text x="181.4" y="132.1" transform="rotate(-90 181.4 132.1)">24</text>
<text x="240.6" y="135.6">1</text>
<text x="255.8" y="135.6">3</text>
<text x="248.7" y="140.4" transform="rotate(-90 248.7 140.4)">2</text>
</g>
<g font-size="1.8" fill="#0f0f0f">
<text x="59.7" y="32.7">RESET</text>
<text x="257.8" y="39">CLK</text>
<text x="76.5" y="58.1">ADC_DB1</text>
<text x="76.5" y="63.2">ADC_DB3</text>
<text x="76.5" y="65.7">ADC_DB4</text>
<text x="76.5" y="60.6">ADC_DB2</text>
<text x="142.6" y="63.2">ADC_~{CS}</text>
<text x="195.6" y="63.2">DIP1</text>
<text x="76.5" y="68.2">ADC_DB5</text>
<text x="76.5" y="70.8">ADC_DB6</text>
<text x="114.3" y="69.5">ADC_~{CS}</text>
<text x="141.3" y="70.8">ADC_DB6</text>
<text x="141.3" y="67">ADC_DB5</text>
<text x="195.6" y="67">DIP2</text>
<text x="195.6" y="70.8">DIP3</text>
<text x="76.5" y="75.9">ADC_DB8</text>
<text x="76.5" y="73.3">ADC_DB7</text>
<text x="114.3" y="74.6">ADC_~{RD}</text>
<text x="114.3" y="77.1">ADC_~{WR}/RDY</text>
<text x="114.3" y="72">ADC_MODE</text>
<text x="141.3" y="74.6">ADC_DB7</text>
<text x="195.6" y="74.6">DIP4</text>
<text x="76.8" y="83.5">ADC_~{OFL}</text>
<text x="77.4" y="80.9">ADC_~{INT}</text>
<text x="141.3" y="82.2">ADC_DB8</text>
<text x="146.1" y="78.4">CLK</text>
<text x="195.6" y="82.2">DIP6</text>
<text x="195.6" y="78.4">DIP5</text>
<text x="44.1" y="87.5" transform="rotate(-90 44.1 87.5)">J_TDI</text>
<text x="46.6" y="88.3" transform="rotate(-90 46.6 88.3)">J_TMS</text>
<text x="49.2" y="88.2" transform="rotate(-90 49.2 88.2)">J_TCK</text>
<text x="51.7" y="88.3" transform="rotate(-90 51.7 88.3)">J_TDO</text>
<text x="141.6" y="86">ADC_~{OFL}</text>
<text x="147.4" y="89.8">L1</text>
<text x="195.6" y="89.8">DIP8</text>
<text x="195.6" y="86">DIP7</text>
<text x="147.4" y="93.6">L2</text>
<text x="195.6" y="93.6">ADC_~{INT}</text>
<text x="147.4" y="101.3">L4</text>
<text x="147.4" y="97.4">L3</text>
<text x="195.6" y="101.3">ADC_MODE</text>
<text x="195.6" y="97.4">ADC_~{RD}</text>
<text x="147.4" y="105.1">L5</text>
<text x="195.6" y="105.1">ADC_~{WR}/RDY</text>
<text x="147.4" y="112.7">L7</text>
<text x="147.4" y="108.9">L6</text>
<text x="195.6" y="108.9">RESET</text>
<text x="195.6" y="112.7">ADC_DB4</text>
<text x="104.1" y="119">DIP2</text>
<text x="114.3" y="116.5">DIP1</text>
<text x="147.4" y="116.5">L8</text>
<text x="195.6" y="116.5">ADC_DB3</text>
<text x="83.8" y="124.1">DIP4</text>
<text x="94" y="121.6">DIP3</text>
<text x="146.2" y="124.1">L10</text>
<text x="147.4" y="120.3">L9</text>
<text x="195.6" y="124.1">ADC_DB1</text>
<text x="195.6" y="120.3">ADC_DB2</text>
<text x="53.3" y="131.7">DIP7</text>
<text x="63.5" y="129.2">DIP6</text>
<text x="73.7" y="126.7">DIP5</text>
<text x="43.2" y="134.3">DIP8</text>
<text x="173.6" y="140.9" transform="rotate(-90 173.6 140.9)">J_TDI</text>
<text x="176.2" y="141.7" transform="rotate(-90 176.2 141.7)">J_TMS</text>
<text x="178.7" y="141.5" transform="rotate(-90 178.7 141.5)">J_TCK</text>
<text x="181.3" y="141.6" transform="rotate(-90 181.3 141.6)">J_TDO</text>
<text x="16.5" y="163.5">L1</text>
<text x="27.9" y="163.5">L2</text>
<text x="39.4" y="163.5">L3</text>
<text x="50.8" y="163.5">L4</text>
<text x="62.2" y="163.5">L5</text>
<text x="73.7" y="163.5">L6</text>
<text x="85.1" y="163.5">L7</text>
<text x="96.5" y="163.5">L8</text>
<text x="107.9" y="163.5">L9</text>
<text x="119.4" y="163.5">L10</text>
</g>
</svg>
